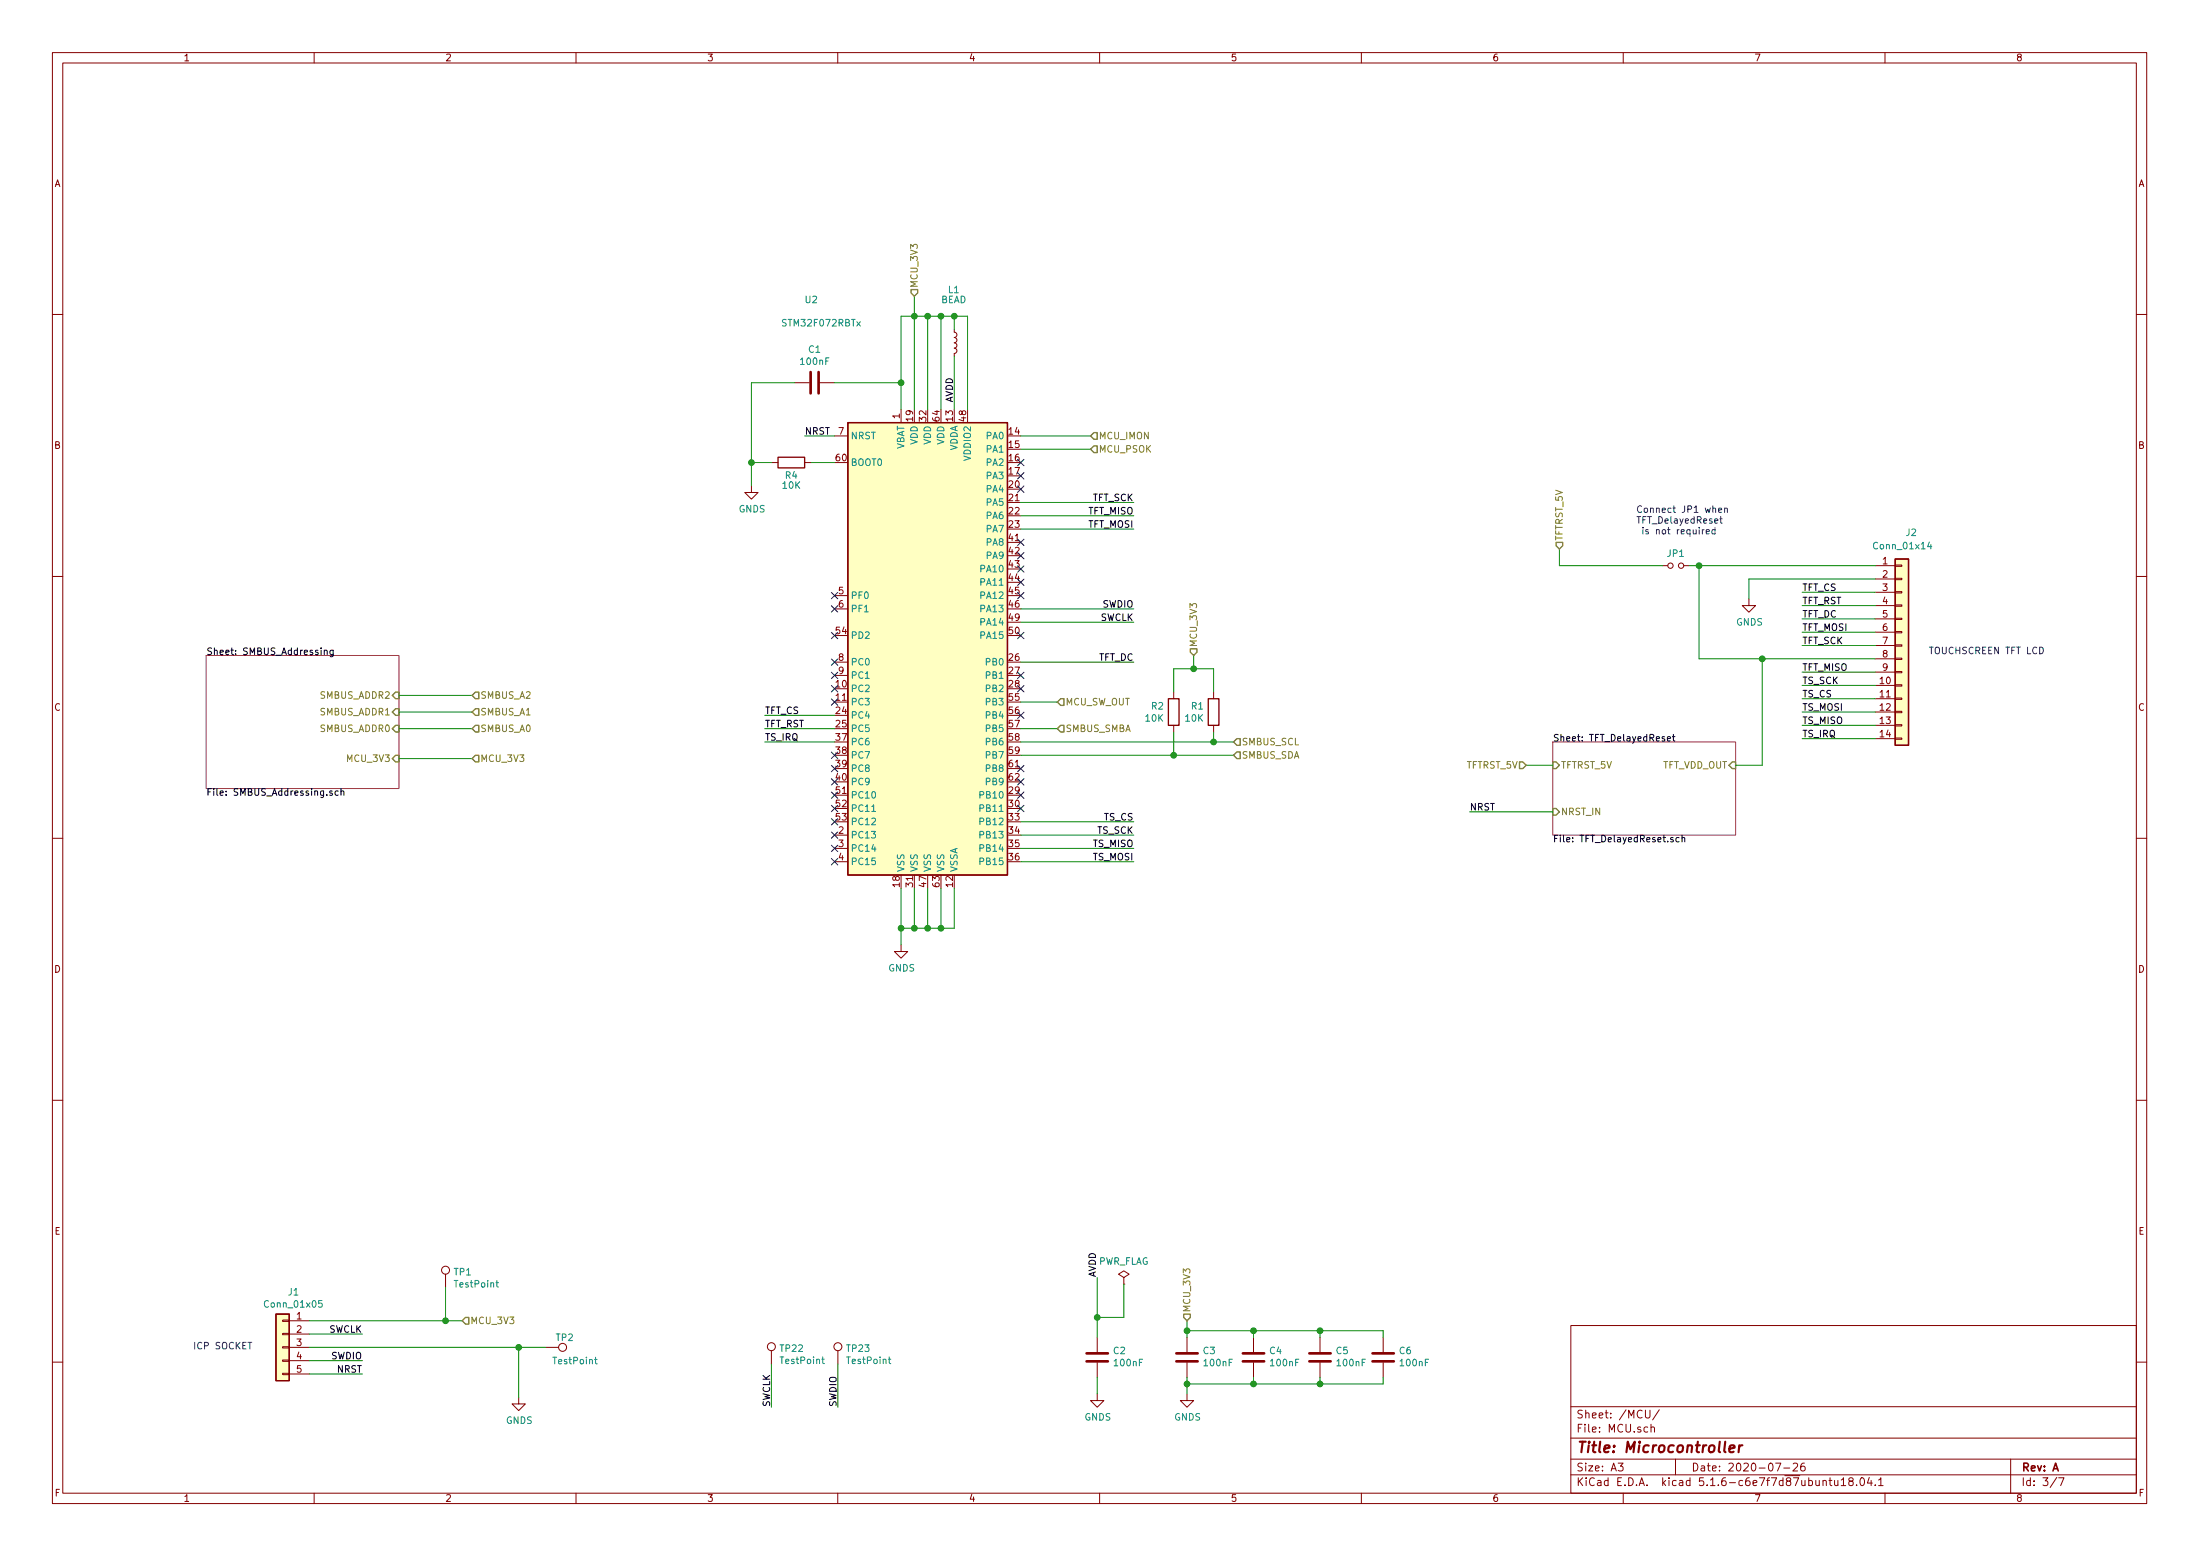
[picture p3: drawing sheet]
<svg xmlns="http://www.w3.org/2000/svg" width="420mm" height="297mm" viewBox="0 0 420 297" stroke-linecap="round" stroke-linejoin="round" font-family="sans-serif">
<g fill="none" stroke="#840000" stroke-width=".19">
<path d="M10 10h400v277h-400zM12 12h396v273.1h-396zM60 10v2M110 10v2M160 10v2M210 10v2M260 10v2M310 10v2M360 10v2M10 60h2M151.8 73.1h2.8M156.6 73.1h2.8"/>
<path d="M172.1 78.1v2.6M182.2 62.9v.5l.4 .1 .2 .3-.2 .4-.4 .2 .4 .2 .2 .2-.2 .5-.4 .1 .4 .2 .2 .2-.2 .5-.4 .2 .4 .1 .2 .3-.2 .4-.4 .2v.5M408 60h2M143.5 92.7v1.3h1.3l-1.3 1.3-1.3-1.3h1.3M147.3 88.3h1.3M153.7 88.3h1.2M159.4 83.2h2.5M10 110h2M159.4 113.7h2.5M159.4 116.2h2.5M317.5 108h1M321.6 108h1"/>
<path d="M334 114.3v1.3h1.3l-1.3 1.3-1.3-1.3h1.3M358.1 108h3.8M358.1 110.5h3.8M358.1 113.1h3.8M358.1 115.6h3.8M358.1 118.1h3.8M361.9 118h1.3v.3h-1.3zM361.9 115.5h1.3v.2h-1.3zM361.9 112.9h1.3v.3h-1.3zM361.9 110.4h1.3v.3h-1.3zM361.9 107.9h1.3v.2h-1.3zM408 110h2"/>
<path d="M159.4 126.4h2.5M159.4 128.9h2.5M224.2 132.1v1.3M224.2 138.5v1.2M231.8 132.1v1.3M231.8 138.5v1.2M358.1 130.8h3.8M358.1 133.4h3.8M358.1 135.9h3.8M358.1 138.5h3.8M358.1 120.7h3.8M358.1 123.2h3.8"/>
<path d="M358.1 125.8h3.8M358.1 128.3h3.8M361.9 128.2h1.3v.2h-1.3zM361.9 130.7h1.3v.3h-1.3zM361.9 133.3h1.3v.2h-1.3zM361.9 135.8h1.3v.3h-1.3zM361.9 138.3h1.3v.3h-1.3zM361.9 125.6h1.3v.3h-1.3zM361.9 120.6h1.3v.2h-1.3zM361.9 123.1h1.3v.3h-1.3zM159.4 159.4h2.5M358.1 141h3.8"/>
<path d="M361.9 140.9h1.3v.2h-1.3zM10 160h2M159.4 162h2.5M159.4 164.5h2.5M408 160h2M172.1 180.4v1.2h1.3l-1.3 1.3-1.3-1.3h1.3M10 210h2M408 210h2M54 259.6h1.2v.3h-1.2zM54 254.5h1.2v.3h-1.2zM54 252h1.2v.3h-1.2zM54 257.1h1.2v.2h-1.2z"/>
<path d="M55.2 252.1h3.9M55.2 254.7h3.9M55.2 257.2h3.9M55.2 259.8h3.9M85.1 243.2v2.6M104.1 257.2h2.6M147.3 257.8v2.6M160 257.8v2.6M209.5 255.3v2.8M214.6 243.9l1-.7-1-.6-1 .6 1 .7v1.2M214.6 245.1h.1M226.7 255.3v2.8"/>
<path d="M239.4 255.3v2.8M252.1 255.3v2.8M264.2 255.3v2.8M300 253h108v32.1h-108zM10 260h2M54 262.2h1.2v.2h-1.2zM55.2 262.3h3.9M99.1 266.7v1.3h1.2l-1.2 1.3-1.3-1.3h1.3M209.5 266.1v1.3h1.3l-1.3 1.2-1.2-1.2h1.2M209.5 260.1v2.8M226.7 266.1v1.3h1.3l-1.3 1.2-1.3-1.2h1.3M226.7 260.1v2.8"/>
<path d="M239.4 260.1v2.8M252.1 260.1v2.8M264.2 260.1v2.8M300 278.5h108M300 274.5h108M300 268.5h108M309 279.3h1l-.5 .6 .4 .1v.7l-.2 .1-.7-.1M314.2 269.2v1.2l.4 .3h.2l.3-.3v-1.2M315.3 272.5h.1a.37 .37 0 0 1 .6 .1v.8M315.3 271.9v1.5M316.9 269.1l-1.3 2M320 278.5v3"/>
<path d="M339.1 279.3h1l-.6 1.5M342.5 279.5l.5-.2 .3 .2v.2l-.9 1.1h.9M344.6 279.3a.59 .59 0 0 0-.7 .6l.1 .8 .2 .1 .5-.1 .1-.5-.2-.3h-.4l-.3 .3M384 278.5v6.6M408 260h2M60 285.1v1.9M110 285.1v1.9M160 285.1v1.9M210 285.1v1.9M260 285.1v1.9M300 281.5h108M310 285.1v1.9"/>
<path d="M340.7 280.2h1.1M348.2 282.7l.2-.1 .3 .1 .1 .9M349.3 282.6h.6M349.5 282.1v1.3l.4 .2M350.4 282.6v.9l.4 .1 .2-.1M351 282.6v1M351.6 282.5l.5-.4v1.5M351.6 283.6h.9M353.4 282.7l-.3-.1v-.3l.3-.2 .4 .1 .1 .4-.7 .2-.1 .2v.5l.3 .1 .4-.1 .1-.2v-.4l-.3-.2M354.6 283.5v.1M355.4 282.2l.2-.1a.8 .8 0 0 1 .5 .8 .8 .8 0 0 1-.5 .7 1 1 0 0 1-.2-1.4zM357 282l-.4 1.1h1"/>
<path d="M357.4 282.6v1M358.1 283.5v.1M358.8 282.5l.4-.4v1.5M358.8 283.6h.8M360 285.1v1.9M392.8 282l-1.3 2M393.2 282.1h1l-.7 1.5"/>
<circle cx="319" cy="108" r=".51"/>
<circle cx="321.1" cy="108" r=".51"/>
<circle cx="85.1" cy="242.5" r=".76"/>
<circle cx="107.4" cy="257.2" r=".76"/>
<circle cx="147.3" cy="257.1" r=".76"/>
<circle cx="160" cy="257.1" r=".76"/>
</g>
<path d="M330.3 276.6l1-.2-.1-.4-.5-.1-.4 .3v.9l.2 .1 .6-.1M332.2 275.9l-.2 1.3M332.8 275.9a.55 .55 0 0 0-.7 .4" fill="none" stroke="#840000" stroke-width=".41"/>
<path d="M39.4 125.1h36.8v25.4h-36.8zM296.5 141.6h35v17.8h-35z" fill="none" stroke="#840084" stroke-width=".19"/>
<g fill="none" stroke="#000" stroke-width=".19">
<path d="M61.9 124.2l.2-.1 .3 .1 .1 .8M61.9 124.1v.9M63.6 124.1v1.2l-.2 .1-.3-.1M63.6 124.2l-.3-.1-.3 .2 .1 .6h.5M63.4 151h-.3l-.1 .2v.1l.4 .2v.3h-.4M64.6 151h-.4l-.2 .2 .1 .6h.5M65.1 151.1l.5-.1 .1 .8M65.1 150.6v1.2M318.4 141l.6-.1v-.2l-.4-.1-.2 .2 .1 .6h.5M319.4 140.6h.5M319.5 159.9h-.3l-.2 .2 .1 .1 .4 .2v.3h-.5M319.6 140.2v1.1l.3 .2"/>
<path d="M320.7 159.9h-.4l-.2 .2 .1 .6h.5M321.2 159.4v1.3M321.2 160l.2-.1h.3l.1 .8"/>
</g>
<g fill="none" stroke="#848400" stroke-width=".25">
<path d="M174 55.3h1.3v.6l-.7 .7-.6-.7zM208.9 82.6h.6v1.3h-.6l-.6-.7zM208.9 85.1h.6v1.3h-.6l-.6-.6zM297.2 103.5h1.2v.7l-.6 .6-.6-.6zM75.6 132.1h.6v1.3h-.6l-.7-.6zM75.6 135.3h.6v1.3h-.6l-.7-.7zM75.6 138.5h.6v1.2h-.6l-.7-.6zM90.8 132.1h.6v1.3h-.6l-.6-.6zM90.8 135.3h.6v1.3h-.6l-.6-.7zM90.8 138.5h.6v1.2h-.6l-.6-.6zM202.6 138.5h.6v1.2h-.6l-.7-.6zM202.6 133.4h.6v1.3h-.6l-.7-.7z"/>
<path d="M227.3 123.9h1.3v.6l-.6 .6-.7-.6zM75.6 144.2h.6v1.3h-.6l-.7-.7zM90.8 144.2h.6v1.3h-.6l-.6-.7zM236.2 143.5h.7v1.3h-.7l-.6-.6zM236.2 141h.7v1.3h-.7l-.6-.7zM290.2 145.5h.6l.7 .6-.7 .6h-.6zM296.5 145.5h.7l.6 .6-.6 .6h-.7zM296.5 154.3h.7l.6 .7-.6 .6h-.7zM330.8 145.5h.7v1.2h-.7l-.6-.6zM88.9 251.5h.6v1.3h-.6l-.6-.7zM226.1 250.9h1.2v.6l-.6 .6-.6-.6z"/>
</g>
<path d="M154.8 71v4.1M156.3 71v4.1M207.5 258.4h4.1M207.5 259.9h4.1M224.7 258.4h4M224.7 259.9h4M237.4 258.4h4M237.4 259.9h4M250.1 258.4h4M250.1 259.9h4M262.1 258.4h4.1M262.1 259.9h4.1" fill="none" stroke="#840000" stroke-width=".51"/>
<g fill="#ffffc2" stroke="#ffffc2" stroke-width=".19">
<path d="M161.9 80.7h30.5v86.3h-30.5z"/>
<path d="M52.7 250.9h2.5v12.7h-2.5z"/>
<path d="M361.9 106.7h2.6v35.6h-2.6z"/>
</g>
<path d="M148.6 87.3h5.1v2h-5.1zM161.9 80.7h30.5v86.3h-30.5zM361.9 106.7h2.6v35.6h-2.6zM223.1 133.4h2.1v5.1h-2.1zM230.8 133.4h2v5.1h-2zM52.7 250.9h2.5v12.7h-2.5z" fill="none" stroke="#840000" stroke-width=".25"/>
<path d="M368.5 103.5l-.4 .9h.8M368.8 103.9v.9M166.5 154.9h.7M61.5 248.3h-.6l-.1 .6 .2-.1h.4l.1 .6-.2 .1-.5-.1M94.7 244.9h.5M94.9 244.4v1.1l.3 .2M113.6 259.5h.4M113.7 259.1v1.1l.3 .2M156.9 259.5h.5M157.1 259v1.1l.3 .2M169.6 259.5h.5M169.8 259v1.1l.3 .2" fill="none" stroke="#008484" stroke-width=".19"/>
<g fill="none" stroke="#008400" stroke-width=".19">
<path d="M174.6 56.6v21.5M151.8 73.1h-8.3v19.6M159.4 73.1h12.7M172.1 78.1v-17.7h12.7v17.7M177.2 60.4v17.7M179.7 60.4v17.7M182.2 60.4v2.5M182.2 68v10.1M143.5 88.3h3.8M153.7 83.2h5.7M154.9 88.3h4.5M194.9 98.5h21.6"/>
<path d="M194.9 83.2h13.4M194.9 85.8h13.4M194.9 95.9h21.6M194.9 101h21.6M194.9 118.8h21.6M194.9 116.2h21.6M297.8 104.8v3.2h19.7M322.6 108h35.5M324.5 108v17.8h33.6M344.2 118.1h13.9M344.2 113.1h13.9M344.2 115.6h13.9"/>
<path d="M358.1 110.5h-24.1v3.8M76.2 132.8h14M76.2 135.9h14M76.2 139.1h14M146 139.1h13.4M146 136.6h13.4M194.9 139.1h7M194.9 134h7M194.9 126.4h21.6M224.2 132.1v-4.4h7.6v4.4M224.2 139.7v4.5M228 125.1v2.6"/>
<path d="M231.8 139.7v1.9M336.5 125.8v20.3h-5M344.2 138.5h13.9M344.2 135.9h13.9M344.2 123.2h13.9M344.2 120.7h13.9M344.2 133.4h13.9M344.2 130.8h13.9M344.2 128.3h13.9M76.2 144.8h14M146 141.6h13.4M194.9 141.6h40.7"/>
<path d="M194.9 156.9h21.6M194.9 159.4h21.6M194.9 144.2h40.7M280.7 155h15.8M291.5 146.1h5M344.2 141h13.9M172.1 169.6v10.8M174.6 169.6v7.6M177.2 169.6v7.6M179.7 169.6v7.6M182.2 169.6v7.6h-10.1M194.9 162h21.6"/>
<path d="M194.9 164.5h21.6M59.1 257.2h45M59.1 252.1h29.2M59.1 259.8h10.1M59.1 254.7h10.1M85.1 245.8v6.3M99.1 257.2v9.5M209.5 243.9v11.4M214.6 245.1v6.4h-5.1M226.7 252.1v3.2M226.7 254h37.5v1.3M239.4 254v1.3"/>
<path d="M252.1 254v1.3M59.1 262.3h10.1M147.3 260.4v8.2M160 260.4v8.2M209.5 262.9v3.2M226.7 262.9v3.2M239.4 262.9v1.3M252.1 262.9v1.3M264.2 262.9v1.3h-37.5"/>
</g>
<path d="M328.2 97.4l.6-.1v-.3h-.4l-.2 .2 .1 .6h.5M328.4 99h.5M328.6 98.6v1.1l.3 .2M329.4 97.1l.1-.1h.3l.1 .8M329.4 97v.8M325.1 101.1v.8M325.5 101.1l-.4 .2M325.9 101.5l.6-.1-.1-.2-.4-.1-.1 .2v.6h.5M327.5 101.2l-.3-.1-.3 .2 .2 .6h.4M327.5 100.7v1.2" fill="none" stroke="#0000c2" stroke-width=".19"/>
<g fill="#008400" stroke="#008400" stroke-width=".25">
<circle cx="324.5" cy="108" r=".51"/>
<circle cx="174.6" cy="177.2" r=".51"/>
<circle cx="179.7" cy="60.4" r=".51"/>
<circle cx="177.2" cy="177.2" r=".51"/>
<circle cx="179.7" cy="177.2" r=".51"/>
<circle cx="174.6" cy="60.4" r=".51"/>
<circle cx="85.1" cy="252.1" r=".51"/>
<circle cx="99.1" cy="257.2" r=".51"/>
<circle cx="172.1" cy="177.2" r=".51"/>
<circle cx="172.1" cy="73.1" r=".51"/>
<circle cx="336.5" cy="125.8" r=".51"/>
<circle cx="143.5" cy="88.3" r=".51"/>
<circle cx="239.4" cy="254" r=".51"/>
<circle cx="177.2" cy="60.4" r=".51"/>
<circle cx="228" cy="127.7" r=".51"/>
<circle cx="231.8" cy="141.6" r=".51"/>
<circle cx="226.7" cy="254" r=".51"/>
<circle cx="224.2" cy="144.2" r=".51"/>
<circle cx="226.7" cy="264.2" r=".51"/>
<circle cx="252.1" cy="264.2" r=".51"/>
<circle cx="239.4" cy="264.2" r=".51"/>
<circle cx="252.1" cy="254" r=".51"/>
<circle cx="182.2" cy="60.4" r=".51"/>
<circle cx="209.6" cy="251.5" r=".51"/>
</g>
<g fill="none" stroke="#000084" stroke-width=".19">
<path d="M194.3 92.8l1.3 1.2M194.3 90.2l1.3 1.3M194.3 87.7l1.3 1.2M195.6 92.8l-1.3 1.2M195.6 90.2l-1.3 1.3M195.6 87.7l-1.3 1.2M158.8 113.1l1.2 1.2M158.8 115.6l1.2 1.3M160 113.1l-1.2 1.2M160 115.6l-1.2 1.3M194.3 102.9l1.3 1.3M194.3 105.5l1.3 1.2"/>
<path d="M194.3 108l1.3 1.2M194.3 110.6l1.3 1.2M194.3 113.1l1.3 1.2M195.6 102.9l-1.3 1.3M195.6 105.5l-1.3 1.2M195.6 108l-1.3 1.2M195.6 113.1l-1.3 1.2M195.6 110.6l-1.3 1.2M158.8 120.7l1.2 1.2M158.8 125.8l1.2 1.2M158.8 128.3l1.2 1.3M158.8 130.9l1.2 1.2"/>
<path d="M158.8 133.4l1.2 1.2M160 128.3l-1.2 1.3M160 120.7l-1.2 1.2M160 125.8l-1.2 1.2M160 130.9l-1.2 1.2M160 133.4l-1.2 1.2M194.3 130.9l1.3 1.2M194.3 128.3l1.3 1.3M194.3 136l1.3 1.2M194.3 120.7l1.3 1.2M195.6 130.9l-1.3 1.2M195.6 128.3l-1.3 1.3"/>
<path d="M195.6 120.7l-1.3 1.2M195.6 136l-1.3 1.2M158.8 158.8l1.2 1.2M158.8 143.6l1.2 1.2M158.8 146.1l1.2 1.2M158.8 156.3l1.2 1.2M158.8 148.7l1.2 1.2M158.8 151.2l1.2 1.2M158.8 153.7l1.2 1.3M160 158.8l-1.2 1.2M160 143.6l-1.2 1.2M160 146.1l-1.2 1.2"/>
<path d="M160 156.3l-1.2 1.2M160 148.7l-1.2 1.2M160 151.2l-1.2 1.2M160 153.7l-1.2 1.3M194.3 148.7l1.3 1.2M194.3 153.7l1.3 1.3M194.3 146.1l1.3 1.2M194.3 151.2l1.3 1.2M195.6 148.7l-1.3 1.2M195.6 153.7l-1.3 1.3M195.6 146.1l-1.3 1.2M195.6 151.2l-1.3 1.2"/>
<path d="M158.8 161.4l1.2 1.2M158.8 163.9l1.2 1.2M160 161.4l-1.2 1.2M160 163.9l-1.2 1.2"/>
</g>
<text font-size="2.8" fill="#840000" x="301" y="277.3">Title: Microcontroller</text>
<g font-size="2.1" fill="#840000">
<text x="301" y="273.5">File: MCU.sch</text>
<text x="301" y="270.8">Sheet: /MCU/</text>
<text x="301" y="280.9">Size: A3</text>
<text x="323" y="280.9">Date: 2020-07-26</text>
<text x="386" y="280.9">Rev: A</text>
<text x="301" y="283.7">KiCad E.D.A. kicad 5.1.6-c6e7f7d87ubuntu18.04.1</text>
<text x="386" y="283.7">Id: 3/7</text>
</g>
<g font-size="1.8" fill="#840000">
<text x="35" y="11.7">1</text>
<text x="85" y="11.7">2</text>
<text x="135" y="11.7">3</text>
<text x="185" y="11.7">4</text>
<text x="235" y="11.7">5</text>
<text x="285" y="11.7">6</text>
<text x="335" y="11.7">7</text>
<text x="385" y="11.7">8</text>
<text x="10.4" y="35.7">A</text>
<text x="408.4" y="35.7">A</text>
<text x="160.2" y="83">7</text>
<text x="171.8" y="79.9" transform="rotate(-90 171.8 79.9)">1</text>
<text x="174.4" y="80.4" transform="rotate(-90 174.4 80.4)">19</text>
<text x="176.9" y="80.4" transform="rotate(-90 176.9 80.4)">32</text>
<text x="179.5" y="80.4" transform="rotate(-90 179.5 80.4)">64</text>
<text x="182" y="80.4" transform="rotate(-90 182 80.4)">13</text>
<text x="184.5" y="80.4" transform="rotate(-90 184.5 80.4)">48</text>
<text x="192.7" y="83">14</text>
<text x="10.4" y="85.7">B</text>
<text x="159.7" y="88">60</text>
<text x="192.7" y="85.5">15</text>
<text x="192.7" y="88">16</text>
<text x="408.4" y="85.7">B</text>
<text x="192.7" y="90.6">17</text>
<text x="192.7" y="93.1">20</text>
<text x="192.7" y="95.7">21</text>
<text x="192.7" y="98.2">22</text>
<text x="192.7" y="100.7">23</text>
<text x="192.7" y="103.3">41</text>
<text x="192.7" y="105.8">42</text>
<text x="359.6" y="107.7">1</text>
<text x="160.2" y="113.4">5</text>
<text x="192.7" y="108.4">43</text>
<text x="192.7" y="110.9">44</text>
<text x="192.7" y="113.4">45</text>
<text x="359.6" y="110.3">2</text>
<text x="359.6" y="112.8">3</text>
<text x="160.2" y="116">6</text>
<text x="192.7" y="116">46</text>
<text x="192.7" y="118.5">49</text>
<text x="359.6" y="115.4">4</text>
<text x="359.6" y="117.9">5</text>
<text x="159.7" y="121.1">54</text>
<text x="192.7" y="121.1">50</text>
<text x="359.6" y="120.4">6</text>
<text x="359.6" y="123">7</text>
<text x="359.6" y="125.5">8</text>
<text x="159.7" y="131.2">10</text>
<text x="160.2" y="126.1">8</text>
<text x="160.2" y="128.7">9</text>
<text x="192.7" y="126.1">26</text>
<text x="192.7" y="128.7">27</text>
<text x="192.7" y="131.2">28</text>
<text x="359.1" y="130.6">10</text>
<text x="359.6" y="128.1">9</text>
<text x="10.4" y="135.7">C</text>
<text x="159.7" y="133.8">11</text>
<text x="159.7" y="136.3">24</text>
<text x="192.7" y="133.8">55</text>
<text x="192.7" y="136.3">56</text>
<text x="359.1" y="133.1">11</text>
<text x="359.1" y="135.7">12</text>
<text x="408.4" y="135.7">C</text>
<text x="159.7" y="138.8">25</text>
<text x="159.7" y="141.4">37</text>
<text x="159.7" y="143.9">38</text>
<text x="192.7" y="138.8">57</text>
<text x="192.7" y="141.4">58</text>
<text x="192.7" y="143.9">59</text>
<text x="359.1" y="138.2">13</text>
<text x="359.1" y="140.8">14</text>
<text x="159.7" y="146.5">39</text>
<text x="159.7" y="149">40</text>
<text x="192.7" y="146.5">61</text>
<text x="192.7" y="149">62</text>
<text x="159.7" y="151.5">51</text>
<text x="159.7" y="154.1">52</text>
<text x="192.7" y="151.5">29</text>
<text x="192.7" y="154.1">30</text>
<text x="159.7" y="156.6">53</text>
<text x="160.2" y="159.2">2</text>
<text x="160.2" y="161.7">3</text>
<text x="192.7" y="156.6">33</text>
<text x="192.7" y="159.2">34</text>
<text x="192.7" y="161.7">35</text>
<text x="160.2" y="164.2">4</text>
<text x="192.7" y="164.2">36</text>
<text x="171.8" y="169.3" transform="rotate(-90 171.8 169.3)">18</text>
<text x="174.4" y="169.3" transform="rotate(-90 174.4 169.3)">31</text>
<text x="176.9" y="169.3" transform="rotate(-90 176.9 169.3)">47</text>
<text x="179.5" y="169.3" transform="rotate(-90 179.5 169.3)">63</text>
<text x="182" y="169.3" transform="rotate(-90 182 169.3)">12</text>
<text x="10.4" y="185.7">D</text>
<text x="408.4" y="185.7">D</text>
<text x="10.4" y="235.7">E</text>
<text x="408.4" y="235.7">E</text>
<text x="56.7" y="251.9">1</text>
<text x="56.7" y="254.4">2</text>
<text x="56.7" y="257">3</text>
<text x="56.7" y="259.5">4</text>
<text x="56.7" y="262">5</text>
<text x="10.5" y="285.7">F</text>
<text x="35" y="286.7">1</text>
<text x="85" y="286.7">2</text>
<text x="135" y="286.7">3</text>
<text x="185" y="286.7">4</text>
<text x="235" y="286.7">5</text>
<text x="285" y="286.7">6</text>
<text x="335" y="286.7">7</text>
<text x="385" y="286.7">8</text>
<text x="408.5" y="285.7">F</text>
</g>
<g font-size="1.8" fill="#008484">
<text x="153.8" y="57.9">U2</text>
<text x="179.7" y="57.9">BEAD</text>
<text x="181.2" y="56">L1</text>
<text x="149.7" y="62.3">STM32F072RBTx</text>
<text x="153" y="69.7">100nF</text>
<text x="154.5" y="67.3">C1</text>
<text x="162.4" y="83.9">NRST</text>
<text x="188.5" y="83.9">PA0</text>
<text x="162.4" y="88.9">BOOT0</text>
<text x="172.7" y="86" transform="rotate(-90 172.7 86)">VBAT</text>
<text x="175.3" y="84.9" transform="rotate(-90 175.3 84.9)">VDD</text>
<text x="177.8" y="84.9" transform="rotate(-90 177.8 84.9)">VDD</text>
<text x="180.3" y="84.9" transform="rotate(-90 180.3 84.9)">VDD</text>
<text x="182.9" y="86.2" transform="rotate(-90 182.9 86.2)">VDDA</text>
<text x="185.4" y="87.8" transform="rotate(-90 185.4 87.8)">VDDIO2</text>
<text x="188.5" y="86.4">PA1</text>
<text x="188.5" y="88.9">PA2</text>
<text x="149.5" y="93.3">10K</text>
<text x="150" y="91.4">R4</text>
<text x="188.5" y="91.5">PA3</text>
<text x="188.5" y="94">PA4</text>
<text x="141.1" y="97.8">GNDS</text>
<text x="188.5" y="96.6">PA5</text>
<text x="188.5" y="99.1">PA6</text>
<text x="188.5" y="101.6">PA7</text>
<text x="188.5" y="104.2">PA8</text>
<text x="188.5" y="106.7">PA9</text>
<text x="318.5" y="106.3">JP1</text>
<text x="358.1" y="104.9">Conn_01x14</text>
<text x="364.1" y="102.3">J2</text>
<text x="187.5" y="109.3">PA10</text>
<text x="187.5" y="111.8">PA11</text>
<text x="162.4" y="114.3">PF0</text>
<text x="162.4" y="116.9">PF1</text>
<text x="187.5" y="114.3">PA12</text>
<text x="187.5" y="116.9">PA13</text>
<text x="187.5" y="119.4">PA14</text>
<text x="331.6" y="119.4">GNDS</text>
<text x="162.4" y="122">PD2</text>
<text x="187.5" y="122">PA15</text>
<text x="162.4" y="127">PC0</text>
<text x="162.4" y="129.6">PC1</text>
<text x="188.5" y="127">PB0</text>
<text x="188.5" y="129.6">PB1</text>
<text x="162.4" y="132.1">PC2</text>
<text x="162.4" y="134.7">PC3</text>
<text x="162.4" y="137.2">PC4</text>
<text x="188.5" y="132.1">PB2</text>
<text x="188.5" y="134.7">PB3</text>
<text x="188.5" y="137.2">PB4</text>
<text x="218.8" y="137.8">10K</text>
<text x="219.9" y="135.4">R2</text>
<text x="226.4" y="137.8">10K</text>
<text x="227.6" y="135.4">R1</text>
<text x="162.4" y="139.7">PC5</text>
<text x="162.4" y="142.3">PC6</text>
<text x="188.5" y="139.7">PB5</text>
<text x="188.5" y="142.3">PB6</text>
<text x="162.4" y="144.8">PC7</text>
<text x="162.4" y="147.4">PC8</text>
<text x="162.4" y="149.9">PC9</text>
<text x="188.5" y="144.8">PB7</text>
<text x="188.5" y="147.4">PB8</text>
<text x="188.5" y="149.9">PB9</text>
<text x="162.4" y="152.4">PC10</text>
<text x="162.4" y="155">PC11</text>
<text x="187.5" y="152.4">PB10</text>
<text x="187.5" y="155">PB11</text>
<text x="162.4" y="160.1">PC13</text>
<text x="162.4" y="157.5">PC12</text>
<text x="187.5" y="157.5">PB12</text>
<text x="187.5" y="160.1">PB13</text>
<text x="162.4" y="162.6">PC14</text>
<text x="162.4" y="165.1">PC15</text>
<text x="172.7" y="166.5" transform="rotate(-90 172.7 166.5)">VSS</text>
<text x="175.3" y="166.5" transform="rotate(-90 175.3 166.5)">VSS</text>
<text x="177.8" y="166.5" transform="rotate(-90 177.8 166.5)">VSS</text>
<text x="180.3" y="166.5" transform="rotate(-90 180.3 166.5)">VSS</text>
<text x="182.9" y="166.5" transform="rotate(-90 182.9 166.5)">VSSA</text>
<text x="187.5" y="162.6">PB14</text>
<text x="187.5" y="165.1">PB15</text>
<text x="169.7" y="185.5">GNDS</text>
<text x="86.7" y="243.5">TP1</text>
<text x="87" y="245.8">TestPoint</text>
<text x="209.7" y="241.4">PWR_FLAG</text>
<text x="50.8" y="249.6">Conn_01x05</text>
<text x="55.1" y="247.3">J1</text>
<text x="106.2" y="256">TP2</text>
<text x="105.8" y="260.4">TestPoint</text>
<text x="149.1" y="258.1">TP22</text>
<text x="149.2" y="260.4">TestPoint</text>
<text x="161.8" y="258.1">TP23</text>
<text x="161.9" y="260.4">TestPoint</text>
<text x="212.7" y="258.5">C2</text>
<text x="212.9" y="260.8">100nF</text>
<text x="229.8" y="258.5">C3</text>
<text x="230.1" y="260.8">100nF</text>
<text x="242.5" y="258.5">C4</text>
<text x="242.8" y="260.8">100nF</text>
<text x="255.2" y="258.5">C5</text>
<text x="255.5" y="260.8">100nF</text>
<text x="267.3" y="258.5">C6</text>
<text x="267.5" y="260.8">100nF</text>
<text x="96.6" y="271.8">GNDS</text>
<text x="207.1" y="271.2">GNDS</text>
<text x="224.3" y="271.2">GNDS</text>
</g>
<g font-size="1.8" fill="#848400">
<text x="175.3" y="55" transform="rotate(-90 175.3 55)">MCU_3V3</text>
<text x="209.8" y="83.9">MCU_IMON</text>
<text x="209.8" y="86.4">MCU_PSOK</text>
<text x="298.4" y="103.3" transform="rotate(-90 298.4 103.3)">TFTRST_5V</text>
<text x="228.6" y="123.6" transform="rotate(-90 228.6 123.6)">MCU_3V3</text>
<text x="61.2" y="133.4">SMBUS_ADDR2</text>
<text x="61.2" y="136.6">SMBUS_ADDR1</text>
<text x="91.7" y="133.4">SMBUS_A2</text>
<text x="91.7" y="136.6">SMBUS_A1</text>
<text x="203.5" y="134.7">MCU_SW_OUT</text>
<text x="61.2" y="139.7">SMBUS_ADDR0</text>
<text x="91.7" y="139.7">SMBUS_A0</text>
<text x="203.5" y="139.7">SMBUS_SMBA</text>
<text x="237.1" y="142.3">SMBUS_SCL</text>
<text x="66.5" y="145.5">MCU_3V3</text>
<text x="91.7" y="145.5">MCU_3V3</text>
<text x="237.1" y="144.8">SMBUS_SDA</text>
<text x="280" y="146.7">TFTRST_5V</text>
<text x="298.1" y="146.7">TFTRST_5V</text>
<text x="317.3" y="146.7">TFT_VDD_OUT</text>
<text x="298.1" y="155.6">NRST_IN</text>
<text x="227.3" y="250.6" transform="rotate(-90 227.3 250.6)">MCU_3V3</text>
<text x="89.8" y="252.8">MCU_3V3</text>
</g>
<g font-size="1.8">
<text x="182" y="76.9" transform="rotate(-90 182 76.9)">AVDD</text>
<text x="153.7" y="83">NRST</text>
<text x="208.6" y="95.7">TFT_SCK</text>
<text x="207.8" y="100.7">TFT_MOSI</text>
<text x="207.8" y="98.2">TFT_MISO</text>
<text x="344.2" y="112.8">TFT_CS</text>
<text x="210.1" y="118.5">SWCLK</text>
<text x="210.5" y="116">SWDIO</text>
<text x="344.2" y="117.9">TFT_DC</text>
<text x="344.2" y="115.4">TFT_RST</text>
<text x="39.4" y="125">Sheet: SMBUS_Addressing</text>
<text x="344.2" y="120.4">TFT_MOSI</text>
<text x="344.2" y="123">TFT_SCK</text>
<text x="209.8" y="126.1">TFT_DC</text>
<text x="344.2" y="130.6">TS_SCK</text>
<text x="344.2" y="128.1">TFT_MISO</text>
<text x="146" y="136.3">TFT_CS</text>
<text x="344.2" y="133.1">TS_CS</text>
<text x="344.2" y="135.7">TS_MOSI</text>
<text x="146" y="138.8">TFT_RST</text>
<text x="146" y="141.4">TS_IRQ</text>
<text x="296.5" y="141.5">Sheet: TFT_DelayedReset</text>
<text x="344.2" y="138.2">TS_MISO</text>
<text x="344.2" y="140.8">TS_IRQ</text>
<text x="39.4" y="151.9">File: SMBUS_Addressing.sch</text>
<text x="280.7" y="154.7">NRST</text>
<text x="208.8" y="161.7">TS_MISO</text>
<text x="209.5" y="159.2">TS_SCK</text>
<text x="210.8" y="156.6">TS_CS</text>
<text x="296.5" y="160.8">File: TFT_DelayedReset.sch</text>
<text x="208.8" y="164.2">TS_MOSI</text>
<text x="209.3" y="243.9" transform="rotate(-90 209.3 243.9)">AVDD</text>
<text x="62.7" y="254.4">SWCLK</text>
<text x="63.2" y="259.5">SWDIO</text>
<text x="64.4" y="262">NRST</text>
<text x="147.1" y="268.6" transform="rotate(-90 147.1 268.6)">SWCLK</text>
<text x="159.8" y="268.6" transform="rotate(-90 159.8 268.6)">SWDIO</text>
</g>
<g font-size="1.8" fill="#0000c2">
<text x="312.4" y="97.9">Connect JP1 when</text>
<text x="312.4" y="100">TFT_DelayedReset</text>
<text x="312.9" y="102">is not required</text>
<text x="368.3" y="124.9">TOUCHSCREEN TFT LCD</text>
<text x="36.8" y="257.6">ICP SOCKET</text>
</g>
</svg>
